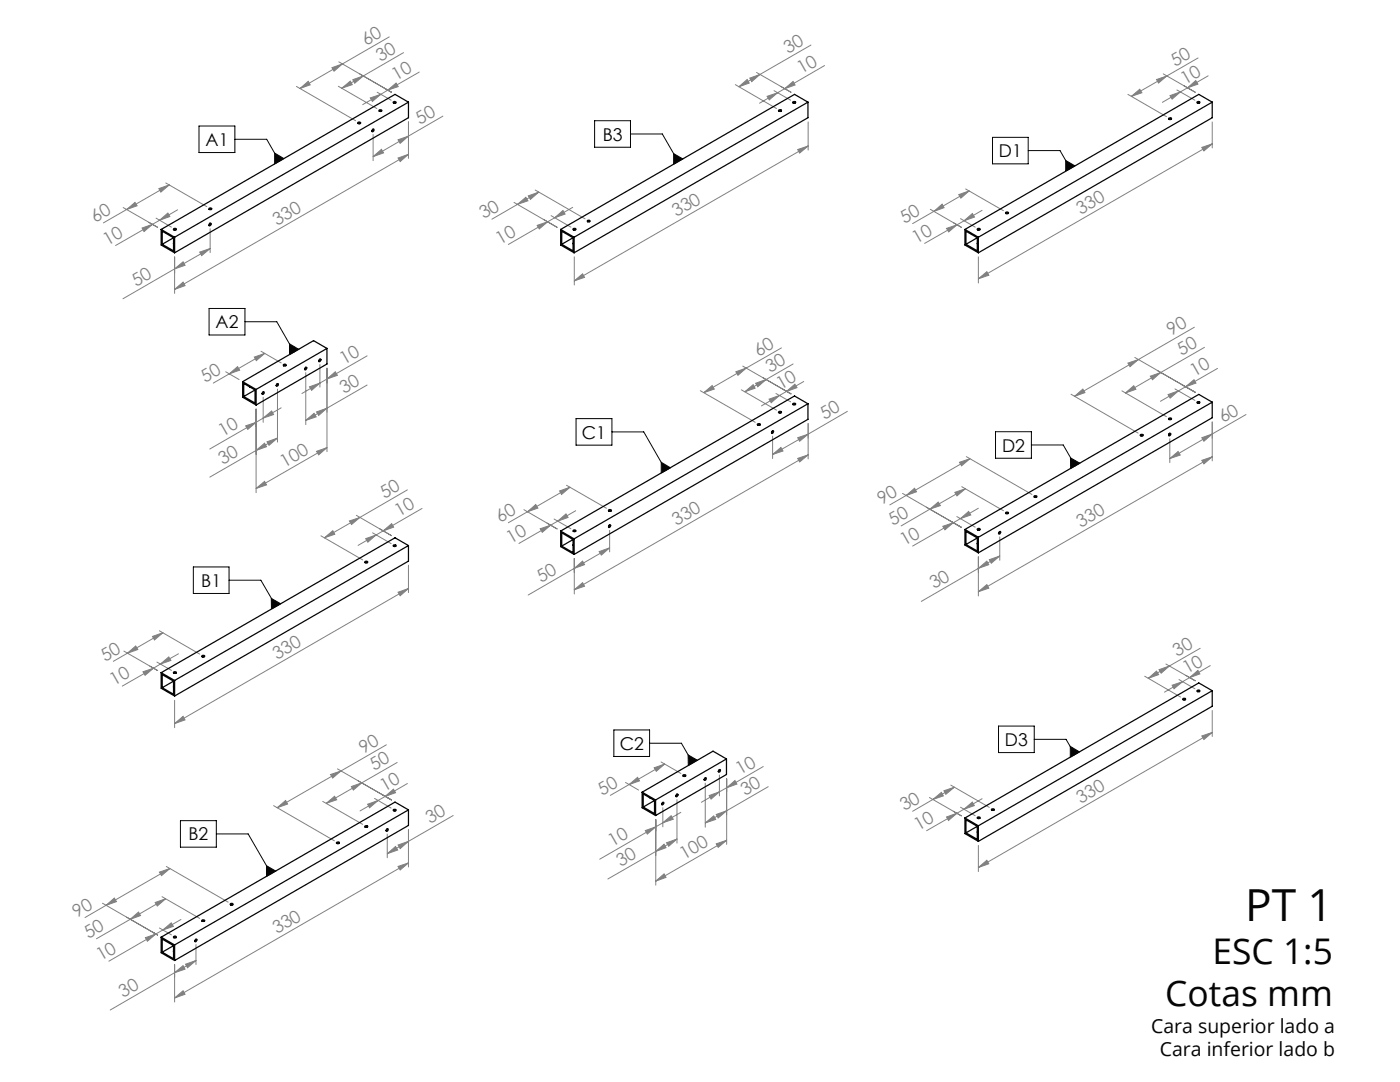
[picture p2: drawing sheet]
<svg xmlns="http://www.w3.org/2000/svg" width="279mm" height="216mm" viewBox="0 0 279 216" stroke-linecap="round" stroke-linejoin="round" font-family="sans-serif">
<!-- layer: Layer 1 -->
<g fill="none" stroke="#050504" stroke-width=".2">
<path d="M39.7 25.1h7.2v5.3h-7.2zM46.9 27.8h6.3l2.5 4.4M54.8 30.5l1.8 1.1-1.8 1.1zM118.7 24.1h7.1v5.3h-7.1zM125.8 26.7h6.4l3.2 5.5M134.4 30.6l1.9 1.1-1.9 1.1zM198.1 27.4h7.1v5.3h-7.1zM205.2 30h6.4l2 3.6M212.7 32l1.8 1.1-1.8 1zM41.7 61.6h7.2v5.2h-7.2zM48.9 64.2h6.3l3.5 6M57.8 68.6l1.8 1.1-1.8 1.1z"/>
<path d="M115 83.5h7.1v5.3h-7.1zM122.1 86.2h6.4l4.4 7.7M132 92.2l1.8 1.1-1.8 1.1zM198.7 86.1h7.1v5.3h-7.1zM205.8 88.8h6.4l2.4 4.2M213.6 91.4l1.9 1-1.8 1.1zM38.6 113.1h7.1v5.3h-7.1zM45.7 115.8h6.4l3 5.2M54.1 119.4l1.9 1.1-1.8 1zM122.5 145.7h7.1v5.2h-7.1zM129.6 148.3h6.4l2.2 3.9M137.3 150.6l1.9 1.1-1.8 1z"/>
<path d="M199.3 144.9h7.1v5.3h-7.1zM206.4 147.5h6.4l1.7 3.1M213.6 148.9l1.8 1.1-1.8 1.1zM36 163.8h7.2v5.2h-7.2zM43.2 166.4h6.3l4.6 7.9M53.2 172.7l1.8 1.1-1.8 1.1z"/>
</g>
<g fill="none" stroke="#808180" stroke-width=".2">
<path d="M59.2 17.2l11.8 6.9M59.9 17.7l1.6-1.5 .4 .7zM66.2 13.5l2.1-.7-1.6 1.4zM67.5 17.2l7.7 4.5M67.6 12.3l10.5 6.1-1.4-.8M68.2 17.6l1.7-1.4 .4 .7zM68.3 12.8l-8.4 4.9M70.4 15.9l2.1-.7-1.7 1.4zM72.5 15.2l-4.3 2.4M73.9 19.5l2.1-.7-1.7 1.4zM75.3 18.4l2.8 1.6M76 18.8l-3.6 2.1"/>
<path d="M77.4 18l1.6-1.4 .5 .7zM77.4 18l-1.4 .8M77.7 7.4l-9.4 5.4M80.5 10.5l-8 4.7M83.7 14.4l-6.3 3.6M146.7 16.9l8.3 4.8M147.5 17.3l1.6-1.4 .4 .7zM149.6 15.6l2.1-.8-1.7 1.5zM151 14.5l6.9 3.9M151.7 14.8l-4.2 2.5M153.1 19.2l2.1-.7-1.7 1.4zM154.5 18.1l3.3 1.9"/>
<path d="M155.2 18.5l-3.6 2.1M156.6 17.7l-1.4 .8M156.6 17.7l1.7-1.4 .4 .7zM161.8 9l-10.1 5.8M164.6 13.1l-8 4.6M225.1 18.8l7.7 4.5M225.8 19.2l1.7-1.4 .4 .7zM230.8 15.9l2.1-.7-1.7 1.4zM232.2 14.7l6.3 3.7-2.2-1.3M233.5 19.1l2.1-.8-1.7 1.5zM234.9 17.9l3.6 2.1M235.6 18.3l-3.6 2.1"/>
<path d="M237 17.5l1.6-1.4 .5 .7zM237 17.5l-1.4 .8M239.1 11.6l-13.3 7.6M241.1 15.1l-4.1 2.4M31.7 37.6l2.1-.7-1.7 1.4zM33.1 36.5l8.2 4.7M33.8 36.9l-13.2 7.6M74.5 31.2l1.6-1.4 .4 .7zM74.5 26.8v5.3M79.4 27.9l2.1-.7-1.6 1.4zM79.4 31.5l2.1-.7-1.6 1.4zM81.5 24.3v7.3"/>
<path d="M81.5 30.8l-46.7 26.9M88.4 23.2l-13.9 8M105.4 39.1l2.1-.8-1.6 1.5zM106.8 37.9l10 5.8M107.5 38.3l-4.2 2.5M159.2 29.8l2.1-.7-1.7 1.4zM161.3 24.3v5.6M161.3 29.1l-46.7 26.9M191.3 38.8l2.1-.7-1.6 1.4zM192.7 37.7l7.6 4.3M193.4 38.1l-7 4.1M239.8 29.4l2.1-.7-1.6 1.4z"/>
<path d="M241.9 24.3v5.2M241.9 28.7l-46.6 26.9M24.6 41.4l6.9 4-1.8-1M25.3 41.8l1.6-1.4 .5 .7zM28.4 45.5l2-.7-1.7 1.4zM31.1 43.5l3.1 1.8M31.8 43.9l-8.7 5.1M31.8 43.9l1.7-1.4 .4 .7zM34.8 57.7l1.7-1.4 .4 .7zM34.8 53.7l1.7-1.5 .4 .7zM34.8 51.3v7.3M34.8 53.7l-10.3 5.9"/>
<path d="M35.4 41.9l-3.6 2M39.9 50.3l2-.7-1.7 1.4zM41.9 45.6v4.8M41.9 49.6l-7.1 4.1M102.6 40.4l8.6 5-2.6-1.6M103.3 40.8l-5.1 2.9M103.3 40.8l1.6-1.4 .5 .7zM107.2 45l2.1-.7-1.7 1.4zM110 43l3.9 2.3M110.7 43.5l-9.2 5.3M110.7 43.5l1.7-1.5 .4 .7zM114.3 41.4l-3.6 2.1"/>
<path d="M114.6 56l1.7-1.4 .4 .7zM114.6 51.3v5.6M185.7 41.8l6.2 3.6M186.4 42.2l-4.3 2.4M186.4 42.2l1.6-1.5 .4 .7zM188.9 45.6l2.1-.7-1.7 1.4zM191.7 43.6l2.9 1.7M192.4 44.1l-7.9 4.5M192.4 44.1l1.7-1.5 .4 .7zM195.3 55.6l1.6-1.4 .4 .7zM195.3 51.3v5.2M196 42l-3.6 2.1"/>
<path d="M45 74.2l2.7 1.5M45.7 74.6l-3.1 1.8M45.7 74.6l1.7-1.4 .4 .7zM50.8 71.3l2-.8-1.7 1.5zM52.1 70.1l4 2.3M52.5 79.3v5M52.8 70.5l-7.1 4.1M55.4 77.6v10.6M61 74.4v10.3M61.8 77.2l2-.8-1.6 1.5zM63.8 72.7v4.6M63.8 76.4l-3.6 2.1"/>
<path d="M65.3 75.6l1.6-1.4 .4 .7zM65.3 73.5v16.6M73.3 71l-9.5 5.4M73.3 76.8l-12.3 7.1M139.8 78l10.9 6.3M140.5 78.3l1.6-1.4 .4 .7zM146.9 74.2l2-.8-1.6 1.5zM147.9 77.8l7.1 4M148.2 73.1l9.7 5.5-5.7-3.3M148.7 78.2l1.6-1.4 .4 .7zM148.9 73.4l-8.4 4.9M150.8 76.5l2.1-.8-1.7 1.5z"/>
<path d="M153.5 79.7l2.1-.8-1.7 1.5zM154.9 78.5l2.9 1.7M155.6 78.9l-3.6 2.1M156 69.4l-7.1 4M157 78.1l1.6-1.4 .5 .7zM158.3 72.6l-9.6 5.6M160.4 76.1l-4.8 2.8M213.7 78.7l13.4 7.7M214.4 79.1l1.7-1.5 .4 .7zM223.9 78l8.9 5.1M224.6 78.4l1.7-1.4 .4 .7zM225.1 72.5l2.1-.8-1.7 1.5z"/>
<path d="M226.5 71.3l12 7M227.2 71.7l-12.8 7.4M229.6 75.1l2.1-.8-1.7 1.5zM231 73.9l7.5 4.4M231.7 74.3l-7.1 4.1M233.1 78.7l2.1-.7-1.7 1.4zM234.5 77.6l4 2.3M235.2 78l-3.6 2.1M235.9 76.8l2.6 1.5M236.6 77.2l1.7-1.4 .4 .6zM238.4 65.3l-11.2 6.4M240.4 69.3l-8.7 5"/>
<path d="M243 73.5l-7.8 4.5M49 85l2.1-.7-1.6 1.4zM51.1 89.9l1.7-1.5 .4 .7zM51.1 97.5l1.7-1.4 .4 .7zM51.1 81.6v16.7M51.1 84.3l-9.2 5.3M51.1 89.9l-9.2 5.3M52.5 83.4l1.7-1.4 .4 .7zM52.5 83.4l-1.4 .9M53.3 88.2l2.1-.8-1.7 1.5zM55.4 87.4l-4.3 2.5M56.1 81.4l-3.6 2"/>
<path d="M61 83.9l1.7-1.4 .4 .7zM63.2 82.2l2.1-.8-1.7 1.5zM63.2 90.1l2.1-.8-1.7 1.5zM65.3 89.3l-14.2 8.2M81.3 97.7l-9.5 5.6M111.7 98l2.1-.8-1.7 1.5zM113.1 96.8l7.9 4.6M113.8 97.2l-12.3 7.1M154.2 90.7l1.6-1.4 .5 .7zM154.2 87v4.5M159.2 87.3l2.1-.7-1.7 1.4zM159.2 91.5l2.1-.7-1.7 1.4z"/>
<path d="M161.3 90.8l-46.7 26.9M161.3 84.5v7.1M161.3 86.6l-7.1 4.1M169.1 82.1l-7.8 4.5M180.1 98.5l11.8 6.7M180.8 98.9l1.7-1.5 .4 .7zM190.6 98.2l2-.7-1.6 1.4zM191.5 92.2l2.1-.7-1.7 1.5zM191.9 97.1l8.4 4.8M192.6 97.5l-7 4.1M192.9 91.1l13 7.6M193.6 91.5l-16 9.2"/>
<path d="M233.5 91.5l1.6-1.4 .4 .7zM233.5 87.6v4.7M239.8 87.3l2.1-.7-1.6 1.4zM239.8 91.9l2.1-.7-1.6 1.4zM241.9 84.2v7.8M241.9 91.2l-46.6 26.9M241.9 86.6l-8.4 4.9M248.7 82.7l-6.8 3.9M64.1 106.9l8.3 4.8M64.8 107.3l1.6-1.4 .4 .7zM69.7 104l2.1-.7-1.6 1.4zM71.1 102.8l7 4.1-2.3-1.4"/>
<path d="M71.8 103.3l-7 4M73 107.5l2.1-.8-1.7 1.5zM74.4 106.3l3.7 2.2M75.1 106.7l-3.6 2.1M76.5 105.9l1.7-1.4 .4 .7zM76.5 105.9l-1.4 .8M79.4 118.2l2.1-.8-1.6 1.5zM81.5 112.8v5.4M81.5 117.4l-46.7 27M84.2 101.5l-7.7 4.4M104.6 101.7l6.6 3.8-2-1.1M105.3 102.1l1.6-1.4 .4 .7z"/>
<path d="M107.8 105.5l2.1-.7-1.7 1.4zM110.6 103.6l3.3 1.9M111.3 104l-7.7 4.4M111.3 104l1.7-1.5 .4 .8zM114.6 113.4l1.7-1.4 .4 .7zM114.6 117.7l1.7-1.4 .4 .7zM114.6 111.4v7.1M114.9 101.9l-3.6 2.1M119.6 110.1l2.1-.8-1.7 1.5zM121.7 105.8v4.3M121.7 109.3l-16.3 9.4M185.6 101.6l-5.8 3.3"/>
<path d="M185.6 101.6l1.6-1.4 .5 .7zM188.2 105l2-.7-1.6 1.4zM190.9 103.1l3.7 2.1M191.7 103.5l-9.6 5.5M191.7 103.5l1.6-1.4 .4 .7zM195.3 101.4l-3.6 2.1M195.3 113.4l1.6-1.4 .4 .7zM195.3 118.1l1.6-1.4 .4 .7zM195.3 111.1v7.8M197.4 111.7l2.1-.8-1.7 1.5zM199.5 107.1v4.7M199.5 110.9l-15.6 9.1"/>
<path d="M24.7 129.9l6.8 3.9-1.6-.9M25.4 130.3l1.7-1.4 .4 .7zM28.5 134l2.1-.7-1.6 1.5zM30.4 127l2.1-.7-1.7 1.4zM30.6 133.3l-6.2 3.6M31.3 132.1l2.9 1.7M31.8 125.9l8.1 4.6M32 132.5l-1.4 .8M32 132.5l1.7-1.4 .4 .7zM32.5 126.3l-9.9 5.7M34.8 139.7v5.5M35.6 130.5l-3.6 2"/>
<path d="M228.5 134.9l7.1 4.2M229.2 135.4l1.6-1.5 .4 .7zM231.3 133.6l2.1-.7-1.7 1.4zM232.7 132.5l5.8 3.3-1.8-1M233.4 132.9l-4.2 2.5M233.9 136.7l2.1-.7-1.7 1.4zM235.3 135.6l3.2 1.8M236 136l-3.6 2.1M237.4 135.2l1.7-1.4 .4 .7zM237.4 135.2l-1.4 .8M239.5 129.4l-6.1 3.5M241.5 132.8l-4.1 2.4"/>
<path d="M34.8 144.4l1.7-1.5 .4 .7zM64.4 159.9l8 4.6M66 154.5l2-.7-1.6 1.5zM67.3 153.4l10.8 6.2M70.1 156.9l2.1-.7-1.7 1.4zM74.7 159.3l3.4 1.9M75.5 159.7l-3.6 2.1M76.9 158.9l1.6-1.4 .4 .7zM76.9 158.9l-1.4 .8M77.1 148.6l-21.8 12.6M79.3 152.1l-14.2 8.2M81.3 156.3l-4.4 2.6"/>
<path d="M124.8 156.1l2.6 1.5M125.5 156.6l1.7-1.5 .4 .7zM130.6 153.2l2-.7-1.6 1.4zM131.9 152l4 2.3M132.6 152.5l-10.8 6.2M135.1 159.6v8.6M140.7 156.3v8.8M141.5 158.7l2.1-.7-1.7 1.4zM143.6 154.7v4.1M143.6 158l-3.6 2.1M145 157.2l1.7-1.5 .4 .8zM145 155.4v13.1"/>
<path d="M145 157.2l-1.4 .8M152.3 153l-7.3 4.2M153.3 157l-8.3 4.8M185.5 159.1l6.4 3.7-1.7-.9M186.2 159.5l-4.1 2.4M186.2 159.5l1.7-1.4 .4 .7zM188.4 157.8l2.1-.7-1.7 1.4zM189.8 156.7l7.6 4.4M190.5 157.1l-4.3 2.4M196 159.4l-3.6 2.1M239.8 146.9l2.1-.8-1.6 1.5zM241.9 141.8v5.2"/>
<path d="M241.9 146.1l-46.6 27M31.8 174l2.1-.7-1.7 1.4zM32.3 178.9l7.6 4.4M33 179.3l-7 4.1M33.2 172.9l12.3 7.1M33.9 173.3l-12.7 7.4M54.6 160.8l12.1 7M55.3 161.2l1.7-1.5 .4 .7zM65.1 160.3l1.7-1.4 .4 .7zM73.4 160.5l2.1-.8-1.7 1.5zM77.3 170.3l1.6-1.4 .5 .7zM77.3 166.4v4.8"/>
<path d="M79.4 168.6l2.1-.7-1.6 1.4zM79.4 172.9l2.1-.7-1.6 1.4zM81.5 165.6v7.4M81.5 172.2l-46.7 26.9M81.5 167.9l-4.2 2.4M90.4 162.7l-8.9 5.2M128.8 165.7l2.1-.7-1.7 1.4zM130.9 169.9l1.6-1.5 .4 .7zM130.9 175.8l1.6-1.4 .4 .7zM130.9 163.5v13.1M130.9 169.9l-9.6 5.5M132.3 164.2l1.6-1.4 .5 .7z"/>
<path d="M132.3 161.2v3.8M132.3 164.2l-12.6 7.2M133 168.2l2.1-.8-1.7 1.5zM135.1 167.4l-4.2 2.5M135.9 162.1l-3.6 2.1M140.7 164.2l1.7-1.4 .4 .7zM142.9 162.5l2.1-.7-1.7 1.4zM142.9 168.4l2.1-.7-1.7 1.4zM145 167.7l-14.1 8.1M145 161.8l-4.3 2.4M188.9 163l2.1-.7-1.7 1.4zM191.7 161.1l2.9 1.7"/>
<path d="M192.4 161.5l-7.5 4.3M192.4 161.5l1.7-1.5 .3 .8zM195.3 173.1l1.6-1.4 .4 .7zM195.3 168.7v5.2M20.5 180.2l11 6.4-1.1-.6M21.2 180.7l-4.2 2.4M21.2 180.7l1.6-1.5 .4 .7zM26 183.4l-6.7 3.9M26 183.4l1.6-1.4 .4 .7zM29 187.1l2.1-.7-1.7 1.4zM31 180.1l2-.8-1.6 1.5zM31.1 186.4l-9.4 5.4"/>
<path d="M31.8 185.2l2.4 1.3M32.5 185.6l-1.4 .8M32.5 185.6l1.7-1.5 .4 .7zM34.8 194.1l1.7-1.4 .4 .7zM34.8 199.1l1.7-1.4 .4 .7zM34.8 192.5v7.4M34.8 194.1l-12.8 7.4M36.1 183.5l-3.6 2.1M37 192.4l2.1-.7-1.7 1.4zM39.1 188.5v4M39.1 191.7l-4.3 2.4"/>
</g>
<path d="M54.8 30.5l1.8 1.1-1.8 1.1zM57.8 68.6v2.2l1.8-1.1zM54.1 119.4l.1 2.1 1.8-1zM53.2 172.7v2.2l1.8-1.1zM134.4 30.6v2.2l1.9-1.1zM132 92.2v2.2l1.8-1.1zM137.3 150.6l.1 2.1 1.8-1zM212.7 32v2.1l1.8-1zM213.6 91.4l.1 2.1 1.8-1.1zM213.6 148.9v2.2l1.8-1.1z" fill="#050504"/>
<g fill="#808180">
<path d="M34.8 53.7l1.7-1.5 .4 .7zM39.9 50.3l2-.7-1.7 1.4zM49 85l2.1-.7-1.6 1.4zM52.5 83.4l1.7-1.4 .4 .7zM51.1 89.9l1.7-1.5 .4 .7zM53.3 88.2l2.1-.8-1.7 1.5zM51.1 97.5l1.7-1.4 .4 .7zM63.2 90.1l2.1-.8-1.7 1.5zM34.8 144.4l1.7-1.5 .4 .7zM79.4 118.2l2.1-.8-1.6 1.5zM34.8 194.1l1.7-1.4 .4 .7zM37 192.4l2.1-.7-1.7 1.4zM34.8 199.1l1.7-1.4 .4 .7zM79.4 172.9l2.1-.7-1.6 1.4zM114.6 56l1.7-1.4 .4 .7zM159.2 29.8l2.1-.7-1.7 1.4zM114.6 113.4l1.7-1.4 .4 .7zM119.6 110.1l2.1-.8-1.7 1.5zM114.6 117.7l1.7-1.4 .4 .7zM159.2 91.5l2.1-.7-1.7 1.4zM128.8 165.7l2.1-.7-1.7 1.4zM132.3 164.2l1.6-1.4 .5 .7zM130.9 169.9l1.6-1.5 .4 .7zM133 168.2l2.1-.8-1.7 1.5zM130.9 175.8l1.6-1.4 .4 .7zM142.9 168.4l2.1-.7-1.7 1.4zM195.3 55.6l1.6-1.4 .4 .7zM239.8 29.4l2.1-.7-1.6 1.4zM195.3 113.4l1.6-1.4 .4 .7zM197.4 111.7l2.1-.8-1.7 1.5zM195.3 118.1l1.6-1.4 .4 .7zM239.8 91.9l2.1-.7-1.6 1.4zM195.3 173.1l1.6-1.4 .4 .7zM239.8 146.9l2.1-.8-1.6 1.5z"/>
<path d="M28.4 45.5l2-.7-1.7 1.4zM31.8 43.9l1.7-1.4 .4 .7zM25.3 41.8l1.6-1.4 .5 .7zM31.7 37.6l2.1-.7-1.7 1.4zM45.7 74.6l1.7-1.4 .4 .7zM50.8 71.3l2-.8-1.7 1.5zM28.5 134l2.1-.7-1.6 1.5zM32 132.5l1.7-1.4 .4 .7zM25.4 130.3l1.7-1.4 .4 .7zM30.4 127l2.1-.7-1.7 1.4zM29 187.1l2.1-.7-1.7 1.4zM32.5 185.6l1.7-1.5 .4 .7zM26 183.4l1.6-1.4 .4 .7zM31 180.1l2-.8-1.6 1.5zM21.2 180.7l1.6-1.5 .4 .7zM31.8 174l2.1-.7-1.7 1.4zM107.2 45l2.1-.7-1.7 1.4zM110.7 43.5l1.7-1.5 .4 .7zM103.3 40.8l1.6-1.4 .5 .7zM105.4 39.1l2.1-.8-1.6 1.5zM107.8 105.5l2.1-.7-1.7 1.4zM111.3 104l1.7-1.5 .4 .8zM105.3 102.1l1.6-1.4 .4 .7zM111.7 98l2.1-.8-1.7 1.5zM125.5 156.6l1.7-1.5 .4 .7zM130.6 153.2l2-.7-1.6 1.4zM188.9 45.6l2.1-.7-1.7 1.4zM192.4 44.1l1.7-1.5 .4 .7zM186.4 42.2l1.6-1.5 .4 .7zM191.3 38.8l2.1-.7-1.6 1.4zM188.2 105l2-.7-1.6 1.4zM191.7 103.5l1.6-1.4 .4 .7zM185.6 101.6l1.6-1.4 .5 .7zM190.6 98.2l2-.7-1.6 1.4zM180.8 98.9l1.7-1.5 .4 .7zM191.5 92.2l2.1-.7-1.7 1.5zM188.9 163l2.1-.7-1.7 1.4zM192.4 161.5l1.7-1.5 .3 .8zM186.2 159.5l1.7-1.4 .4 .7zM188.4 157.8l2.1-.7-1.7 1.4z"/>
<path d="M66.2 13.5l2.1-.7-1.6 1.4zM59.9 17.7l1.6-1.5 .4 .7zM70.4 15.9l2.1-.7-1.7 1.4zM68.2 17.6l1.7-1.4 .4 .7zM79.4 27.9l2.1-.7-1.6 1.4zM74.5 31.2l1.6-1.4 .4 .7zM79.4 31.5l2.1-.7-1.6 1.4zM34.8 57.7l1.7-1.4 .4 .7zM77.4 18l1.6-1.4 .5 .7zM73.9 19.5l2.1-.7-1.7 1.4zM65.3 75.6l1.6-1.4 .4 .7zM61.8 77.2l2-.8-1.6 1.5zM63.2 82.2l2.1-.8-1.7 1.5zM61 83.9l1.7-1.4 .4 .7zM76.5 105.9l1.7-1.4 .4 .7zM73 107.5l2.1-.8-1.7 1.5zM69.7 104l2.1-.7-1.6 1.4zM64.8 107.3l1.6-1.4 .4 .7zM76.9 158.9l1.6-1.4 .4 .7zM73.4 160.5l2.1-.8-1.7 1.5zM70.1 156.9l2.1-.7-1.7 1.4zM65.1 160.3l1.7-1.4 .4 .7zM66 154.5l2-.7-1.6 1.5zM55.3 161.2l1.7-1.5 .4 .7zM79.4 168.6l2.1-.7-1.6 1.4zM77.3 170.3l1.6-1.4 .5 .7zM156.6 17.7l1.7-1.4 .4 .7zM153.1 19.2l2.1-.7-1.7 1.4zM149.6 15.6l2.1-.8-1.7 1.5zM147.5 17.3l1.6-1.4 .4 .7zM157 78.1l1.6-1.4 .5 .7zM153.5 79.7l2.1-.8-1.7 1.5zM150.8 76.5l2.1-.8-1.7 1.5zM148.7 78.2l1.6-1.4 .4 .7zM146.9 74.2l2-.8-1.6 1.5zM140.5 78.3l1.6-1.4 .4 .7zM159.2 87.3l2.1-.7-1.7 1.4zM154.2 90.7l1.6-1.4 .5 .7zM145 157.2l1.7-1.5 .4 .8zM141.5 158.7l2.1-.7-1.7 1.4zM142.9 162.5l2.1-.7-1.7 1.4zM140.7 164.2l1.7-1.4 .4 .7zM237 17.5l1.6-1.4 .5 .7zM233.5 19.1l2.1-.8-1.7 1.5zM230.8 15.9l2.1-.7-1.7 1.4zM225.8 19.2l1.7-1.4 .4 .7zM236.6 77.2l1.7-1.4 .4 .6zM233.1 78.7l2.1-.7-1.7 1.4zM229.6 75.1l2.1-.8-1.7 1.5zM224.6 78.4l1.7-1.4 .4 .7zM225.1 72.5l2.1-.8-1.7 1.5zM214.4 79.1l1.7-1.5 .4 .7zM239.8 87.3l2.1-.7-1.6 1.4zM233.5 91.5l1.6-1.4 .4 .7zM237.4 135.2l1.7-1.4 .4 .7zM233.9 136.7l2.1-.7-1.7 1.4zM231.3 133.6l2.1-.7-1.7 1.4zM229.2 135.4l1.6-1.5 .4 .7z"/>
</g>
<g fill="none" stroke="#050504" stroke-width=".25">
<path d="M71.4 24.4a.33 .33 0 0 1 .6 .2 .31 .31 0 0 1-.4 .1 .31 .31 0 0 1-.2-.3zM71.5 24.7h.4M71.8 24.6l-.1 .1M71.9 24.6l-.1 .1M74.3 25.9l.2-.2a.29 .29 0 0 1 .1 .4 .29 .29 0 0 1-.3 .1zM74.4 25.8l-.2 .3M75.7 21.9l.5 .1a.25 .25 0 0 1-.3 .3 .25 .25 0 0 1-.2-.4zM75.7 22.2h.4M78.5 20.3a.27 .27 0 0 1 .3-.1 .27 .27 0 0 1 .2 .4h-.4zM78.6 20.6h.4M81.5 20.4l-46.7 26.9M81.5 20.4v3.1l-46.7 26.9"/>
<path d="M81.5 20.4l-2.7-1.6-46.6 27M155.5 21.9a.25 .25 0 0 1 .3-.1 .25 .25 0 0 1 .1 .4 .25 .25 0 0 1-.4 .1 .25 .25 0 0 1 0-.4zM155.5 22.2h.4M158.2 20.3a.33 .33 0 0 1 .6 .2 .31 .31 0 0 1-.4 .1 .31 .31 0 0 1-.2-.3zM158.3 20.6h.4M161.2 20.4l-46.6 26.9M161.2 20.4l-2.6-1.6-46.7 27M161.2 20.4v3.1l-46.6 26.9M233.2 23.6a.26 .26 0 0 1 .3-.1 .26 .26 0 0 1 .2 .3h-.4zM233.3 23.8h.4M238.9 20.3a.27 .27 0 0 1 .3-.1 .27 .27 0 0 1 .2 .4h-.4zM239 20.6h.4"/>
<path d="M241.9 20.4l-46.6 26.9M241.9 20.4l-2.7-1.6-46.6 27M241.9 20.4v3.1l-46.6 26.9M32.2 45.8v3.1l2.6 1.5M32.2 45.8l2.6 1.5M34.6 45.7a.26 .26 0 0 1 .4-.2 .26 .26 0 0 1 .1 .4h-.4zM34.6 48.5v.1M34.6 47.4l-2.2-1.3v2.6M34.6 47.4v2.7l-2.2-1.4M34.6 47.4l-2.2 1.3M34.7 45.9h.4M34.8 47.3v3.1"/>
<path d="M41.7 41.6a.27 .27 0 0 1 .3-.1 .27 .27 0 0 1 .2 .3h-.4zM41.8 41.8h.4M41.8 44.7h.1M41.8 44.6l.1-.1a.24 .24 0 0 1 .2 .4 .24 .24 0 0 1-.4 0zM41.9 44.5l-.2 .4M41.9 44.6h-.1M111.9 45.8v3.1l2.7 1.5M111.9 45.8l2.7 1.5M114.4 48.5v.1M114.4 47.4v2.7l-2.3-1.4M114.4 47.4l-2.3-1.3v2.6M114.4 47.4l-2.3 1.3"/>
<path d="M114.4 45.6l.5 .1a.25 .25 0 0 1-.3 .2 .25 .25 0 0 1-.2-.3zM114.4 45.9h.5M114.6 47.3v3.1M117.3 44l.4 .1a.25 .25 0 0 1-.2 .2 .25 .25 0 0 1-.2-.3zM117.3 44.2h.4M192.6 45.8v3.1l2.7 1.5M192.6 45.8l2.7 1.5M195 48.5v.1M195 47.4v2.7l-2.2-1.4M195 47.4l-2.2-1.3v2.6M195 47.4l-2.2 1.3M195.1 45.6a.25 .25 0 0 1 .3-.1 .25 .25 0 0 1 .1 .4 .25 .25 0 0 1-.3 0 .25 .25 0 0 1-.1-.3z"/>
<path d="M195.1 45.9h.4M195.3 47.3v3.1M200.7 42.4a.27 .27 0 0 1 .3-.1 .27 .27 0 0 1 .2 .3h-.4zM200.8 42.6h.4M48.4 76.2v3.1l2.7 1.5M48.4 76.2l2.7 1.5M49.8 77.2l.1 .1M50.9 77.8v2.6l-2.3-1.3M50.9 77.8l-2.3-1.3v2.6M50.9 77.8l-2.3 1.3M51.1 77.7v3.1M52.4 78.3l.1-.1a.22 .22 0 0 1 .2 .3 .22 .22 0 0 1-.4 .1z"/>
<path d="M52.5 78.2l-.2 .4M55.2 76.7l.1-.1a.25 .25 0 0 1 .3 .3 .25 .25 0 0 1-.3 .2l-.2-.1zM55.3 76.5l-.2 .4M56.6 72.7a.25 .25 0 0 1 .3-.1 .25 .25 0 0 1 .1 .4h-.4zM56.6 73h.4M60.9 73.4l.1-.1a.22 .22 0 0 1 .1 .3 .22 .22 0 0 1-.3 .1zM61 73.3l-.2 .4M63.8 71.7a.25 .25 0 0 1 .2 .3 .25 .25 0 0 1-.4 .1zM63.8 71.7l-.2 .3M65.3 69.5l-14.2 8.2M65.3 69.5l-2.7-1.5-14.2 8.2M65.3 69.5v3.1l-14.2 8.2"/>
<path d="M151.2 84.6a.27 .27 0 0 1 .3-.1 .27 .27 0 0 1 .2 .3l-.4 .1zM151.2 84.8h.5M151.5 84.8h.1M154.1 86l.2-.1a.29 .29 0 0 1 0 .4 .29 .29 0 0 1-.3 .1zM154.2 86l-.2 .4M155.4 82.2a.26 .26 0 0 1 .3-.1 .26 .26 0 0 1 .2 .3h-.4zM155.5 82.4h.4M158.3 80.5a.25 .25 0 0 1 .3-.1 .25 .25 0 0 1 .1 .3 .25 .25 0 0 1-.3 .1 .25 .25 0 0 1-.1-.3zM158.3 80.7h.4M161.2 80.6v3.1l-46.6 26.9M161.2 80.6l-46.6 26.9M161.2 80.6l-2.6-1.6-46.7 27"/>
<path d="M206.4 98.9l.5 .1a.28 .28 0 0 1-.3 .3 .28 .28 0 0 1-.2-.3zM206.4 99.2h.5M227.6 86.8a.26 .26 0 0 1 .3-.2 .26 .26 0 0 1 .2 .4h-.5zM227.6 87h.5M233.2 83.5a.27 .27 0 0 1 .4-.1 .27 .27 0 0 1 .1 .3h-.4zM233.3 83.7h.4M233.3 86.6h.1M233.4 86.5a.24 .24 0 0 1 .2 .3 .24 .24 0 0 1-.4 0zM233.4 86.5l-.2 .3M233.4 86.5h.1M239 80.2l.5 .1a.28 .28 0 0 1-.3 .2 .28 .28 0 0 1-.3-.2zM239 80.4h.4"/>
<path d="M241.9 80.3v3.1l-46.6 26.9M241.9 80.3l-46.6 26.9M241.9 80.3l-2.7-1.6-46.6 27M72.8 112.1a.33 .33 0 0 1 .6 .1 .31 .31 0 0 1-.4 .1 .31 .31 0 0 1-.2-.2zM72.9 112.3h.4M78.6 108.8h.4a.27 .27 0 0 1-.3 .3 .27 .27 0 0 1-.2-.3zM78.6 109h.4M81.5 108.9v3.1l-46.7 26.9M81.5 108.9l-46.7 26.9M81.5 108.9l-2.7-1.6-46.6 26.9M111.9 106v3.1l2.7 1.5M111.9 106l2.7 1.5"/>
<path d="M114.4 105.9a.26 .26 0 0 1 .3-.2 .26 .26 0 0 1 .2 .3h-.5zM114.4 108.7v.2M114.4 107.7v2.6l-2.3-1.3M114.4 107.7l-2.3-1.4v2.7M114.4 107.7l-2.3 1.3M114.4 106h.5M114.6 107.5v3.1M121.5 101.8a.27 .27 0 0 1 .3-.1 .27 .27 0 0 1 .1 .3h-.3zM121.5 102h.4M121.6 104.8l.1-.1a.27 .27 0 0 1 .1 .4 .27 .27 0 0 1-.3 .1zM121.6 104.8v.1M121.7 104.7l-.2 .4"/>
<path d="M121.7 104.8h-.1M192.6 105.7v3.1l2.7 1.5M192.6 105.7l2.7 1.5M195 105.5a.26 .26 0 0 1 .4-.1 .26 .26 0 0 1 .1 .3l-.3 .1zM195 108.4v.1M195 107.3v2.7l-2.2-1.4M195 107.3l-2.2-1.3v2.6M195 107.3l-2.2 1.3M195.1 105.7h.4M195.3 107.2v3.1M199.3 106.2l.3-.2a.25 .25 0 0 1 0 .4 .25 .25 0 0 1-.3 0zM199.5 106.1l-.2 .3"/>
<path d="M200.7 102.3a.26 .26 0 0 1 .3-.2 .26 .26 0 0 1 .2 .4h-.4zM200.8 102.5h.4M32.2 134.2v3.1l2.6 1.6M32.2 134.2l2.6 1.6M34.6 134.1a.27 .27 0 0 1 .4-.1 .27 .27 0 0 1 .1 .3h-.4zM34.6 137v.1M34.6 135.9l-2.2-1.3v2.6M34.6 135.9v2.6l-2.2-1.3M34.6 135.9l-2.2 1.3M34.7 134.3h.4M34.8 135.8v3.1M40.3 130.9a.32 .32 0 0 1 .3-.2 .32 .32 0 0 1 .2 .3 .32 .32 0 0 1-.3 .1 .32 .32 0 0 1-.2-.2z"/>
<path d="M40.3 131.1h.5M236.1 139.4h.5a.25 .25 0 0 1-.3 .3 .25 .25 0 0 1-.2-.3zM236.1 139.6h.5M238.9 137.8a.27 .27 0 0 1 .3-.1 .27 .27 0 0 1 .2 .3h-.4zM239 138h.4M241.9 137.8v3.1l-46.6 27M241.9 137.8l-46.6 27M241.9 137.8l-2.7-1.5-46.6 26.9M128.2 158.1v3.1l2.6 1.5M128.2 158.1l2.6 1.5M129.6 159.1l.1 .1M130.6 159.7v2.6l-2.2-1.3"/>
<path d="M130.6 159.7l-2.2-1.3v2.6M130.6 159.7l-2.2 1.3M130.8 159.6v3.1M135 158.5h.1a.23 .23 0 0 1 .1 .3 .23 .23 0 0 1-.3 0zM135.1 158.5l-.2 .3M136.3 154.7l.2-.1a.25 .25 0 0 1 .3 0 .25 .25 0 0 1 0 .4 .25 .25 0 0 1-.4-.1zM136.4 154.9h.4M140.6 155.3l.1-.1a.22 .22 0 0 1 .2 .3 .22 .22 0 0 1-.4 .1zM140.7 155.2l-.2 .4M143.4 153.7l.1-.1a.26 .26 0 0 1 .3 .3 .26 .26 0 0 1-.4 .2zM143.6 153.6l-.2 .3M145 151.4l-14.2 8.2"/>
<path d="M145 151.4l-2.7-1.5-14.1 8.2M145 151.4v3.1l-14.2 8.2M67.2 168.1a.26 .26 0 0 1 .3-.1 .26 .26 0 0 1 .2 .3h-.5zM67.2 168.3h.5M72.8 164.8a.33 .33 0 0 1 .6 .2 .31 .31 0 0 1-.4 .1 .31 .31 0 0 1-.2-.3zM72.9 165.1h.4M77.2 165.4l.2-.1a.29 .29 0 0 1 0 .4 .29 .29 0 0 1-.3 .1zM77.3 165.4l-.3 .3M78.6 161.5l.4 .1a.27 .27 0 0 1-.3 .2 .27 .27 0 0 1-.2-.2zM78.6 161.8h.4M81.5 161.6v3.1l-46.7 27M81.5 161.6l-46.7 27"/>
<path d="M81.5 161.6l-2.7-1.6-46.6 27M132.2 160.1a.25 .25 0 0 1 .3 .3 .25 .25 0 0 1-.3 .2l-.2-.1zM132.2 160.1l-.2 .4M192.6 163.2v3.1l2.7 1.6M192.6 163.2l2.7 1.6M195 166v.1M195 164.9v2.6l-2.2-1.3M195 164.9l-2.2-1.3v2.6M195 164.9l-2.2 1.3M195.1 163a.25 .25 0 0 1 .3 0 .25 .25 0 0 1 .1 .3 .25 .25 0 0 1-.3 .1 .25 .25 0 0 1-.1-.4zM195.1 163.3h.4M195.3 164.8v3.1"/>
<path d="M197.9 161.5a.32 .32 0 0 1 .3-.1 .32 .32 0 0 1 .2 .2 .32 .32 0 0 1-.3 .1 .32 .32 0 0 1-.2-.2zM197.9 161.7h.5M32.2 187v3.1l2.6 1.6M32.2 187l2.6 1.6M34.6 186.9a.27 .27 0 0 1 .4-.1 .27 .27 0 0 1 .1 .3h-.4zM34.6 189.8v.1M34.6 188.7l-2.2-1.3v2.6M34.6 188.7v2.6l-2.2-1.3M34.6 188.7l-2.2 1.3M34.7 187.1h.4M34.8 188.6v3.1M38.9 187.6l.2-.2a.24 .24 0 0 1 .1 .3 .24 .24 0 0 1-.3 .1z"/>
<path d="M39.1 187.4l-.2 .4M40.3 183.6a.32 .32 0 0 1 .3-.1 .32 .32 0 0 1 .2 .3 .32 .32 0 0 1-.3 .1 .32 .32 0 0 1-.2-.3zM40.3 183.8h.5M46 180.4a.28 .28 0 0 1 .3-.2 .28 .28 0 0 1 .2 .3 .3 .3 0 0 1-.3 .1 .3 .3 0 0 1-.2-.2zM46 180.5h.5"/>
</g>
<text font-size="8.8" fill="#050504" x="248.5" y="183.9">PT 1</text>
<g font-size="7.1" fill="#050504">
<text x="242" y="192.3">ESC 1:5</text>
<text x="232.6" y="200.8">Cotas mm</text>
</g>
<g font-size="3.9" fill="#050504">
<text x="229.7" y="206.1">Cara superior lado a</text>
<text x="231.5" y="210.8">Cara inferior lado b</text>
</g>
<g font-size="3.5" fill="#808180">
<text x="73.1" y="9.1" transform="rotate(-30 73.1 9.1)">60</text>
<text x="157.3" y="10.8" transform="rotate(-30 157.3 10.8)">30</text>
<text x="75.9" y="12.3" transform="rotate(-30 75.9 12.3)">30</text>
<text x="79.1" y="16.1" transform="rotate(-30 79.1 16.1)">10</text>
<text x="160" y="14.9" transform="rotate(-30 160 14.9)">10</text>
<text x="234.5" y="13.3" transform="rotate(-30 234.5 13.3)">50</text>
<text x="236.5" y="16.9" transform="rotate(-30 236.5 16.9)">10</text>
<text x="83.8" y="24.9" transform="rotate(-30 83.8 24.9)">50</text>
<text x="19" y="44.5" transform="rotate(-30 19 44.5)">60</text>
<text x="55.3" y="45.1" transform="rotate(-30 55.3 45.1)">330</text>
<text x="96.6" y="43.8" transform="rotate(-30 96.6 43.8)">30</text>
<text x="135" y="43.4" transform="rotate(-30 135 43.4)">330</text>
<text x="180.5" y="44.7" transform="rotate(-30 180.5 44.7)">50</text>
<text x="215.7" y="43" transform="rotate(-30 215.7 43)">330</text>
<text x="21.5" y="49.1" transform="rotate(-30 21.5 49.1)">10</text>
<text x="99.8" y="48.8" transform="rotate(-30 99.8 48.8)">10</text>
<text x="182.9" y="48.6" transform="rotate(-30 182.9 48.6)">10</text>
<text x="27.1" y="57.2" transform="rotate(-30 27.1 57.2)">50</text>
<text x="151.4" y="71.2" transform="rotate(-30 151.4 71.2)">60</text>
<text x="233.8" y="67.1" transform="rotate(-30 233.8 67.1)">90</text>
<text x="235.8" y="71.1" transform="rotate(-30 235.8 71.1)">50</text>
<text x="41" y="76.5" transform="rotate(-30 41 76.5)">50</text>
<text x="68.7" y="72.8" transform="rotate(-30 68.7 72.8)">10</text>
<text x="153.7" y="74.4" transform="rotate(-30 153.7 74.4)">30</text>
<text x="155.8" y="77.9" transform="rotate(-30 155.8 77.9)">10</text>
<text x="238.4" y="75.3" transform="rotate(-30 238.4 75.3)">10</text>
<text x="68.7" y="78.6" transform="rotate(-30 68.7 78.6)">30</text>
<text x="164.5" y="83.8" transform="rotate(-30 164.5 83.8)">50</text>
<text x="44.4" y="87.2" transform="rotate(-30 44.4 87.2)">10</text>
<text x="244.1" y="84.5" transform="rotate(-30 244.1 84.5)">60</text>
<text x="44.4" y="92.8" transform="rotate(-30 44.4 92.8)">30</text>
<text x="56.8" y="93.3" transform="rotate(-30 56.8 93.3)">100</text>
<text x="76.7" y="99.5" transform="rotate(-30 76.7 99.5)">50</text>
<text x="176" y="100.8" transform="rotate(-30 176 100.8)">90</text>
<text x="79.6" y="103.2" transform="rotate(-30 79.6 103.2)">10</text>
<text x="99.8" y="104.4" transform="rotate(-30 99.8 104.4)">60</text>
<text x="135" y="105" transform="rotate(-30 135 105)">330</text>
<text x="178.2" y="105" transform="rotate(-30 178.2 105)">50</text>
<text x="215.7" y="105.4" transform="rotate(-30 215.7 105.4)">330</text>
<text x="102" y="108.5" transform="rotate(-30 102 108.5)">10</text>
<text x="180.5" y="109" transform="rotate(-30 180.5 109)">10</text>
<text x="108" y="116.3" transform="rotate(-30 108 116.3)">50</text>
<text x="186.4" y="117.6" transform="rotate(-30 186.4 117.6)">30</text>
<text x="55.3" y="131.7" transform="rotate(-30 55.3 131.7)">330</text>
<text x="235" y="131.1" transform="rotate(-30 235 131.1)">30</text>
<text x="21" y="132" transform="rotate(-30 21 132)">50</text>
<text x="22.8" y="137" transform="rotate(-30 22.8 137)">10</text>
<text x="236.9" y="134.6" transform="rotate(-30 236.9 134.6)">10</text>
<text x="72.5" y="150.4" transform="rotate(-30 72.5 150.4)">90</text>
<text x="74.7" y="153.9" transform="rotate(-30 74.7 153.9)">50</text>
<text x="147.7" y="154.7" transform="rotate(-30 147.7 154.7)">10</text>
<text x="76.7" y="158.1" transform="rotate(-30 76.7 158.1)">10</text>
<text x="120.2" y="158.8" transform="rotate(-30 120.2 158.8)">50</text>
<text x="148.7" y="158.8" transform="rotate(-30 148.7 158.8)">30</text>
<text x="180.5" y="161.9" transform="rotate(-30 180.5 161.9)">30</text>
<text x="215.7" y="160.4" transform="rotate(-30 215.7 160.4)">330</text>
<text x="85.9" y="164.5" transform="rotate(-30 85.9 164.5)">30</text>
<text x="183.3" y="165.8" transform="rotate(-30 183.3 165.8)">10</text>
<text x="122.3" y="169.1" transform="rotate(-30 122.3 169.1)">10</text>
<text x="123.9" y="173" transform="rotate(-30 123.9 173)">30</text>
<text x="136.5" y="171.7" transform="rotate(-30 136.5 171.7)">100</text>
<text x="15.3" y="183.1" transform="rotate(-30 15.3 183.1)">90</text>
<text x="17.6" y="187.4" transform="rotate(-30 17.6 187.4)">50</text>
<text x="20.1" y="191.8" transform="rotate(-30 20.1 191.8)">10</text>
<text x="55.3" y="186.4" transform="rotate(-30 55.3 186.4)">330</text>
<text x="24.6" y="199.1" transform="rotate(-30 24.6 199.1)">30</text>
</g>
<g font-size="3.5" fill="#050504">
<text x="41" y="29.1">A1</text>
<text x="120.3" y="28">B3</text>
<text x="199.4" y="31.4">D1</text>
<text x="43" y="65.5">A2</text>
<text x="116.1" y="87.5">C1</text>
<text x="200" y="90.1">D2</text>
<text x="40.2" y="117.1">B1</text>
<text x="123.7" y="149.6">C2</text>
<text x="200.6" y="148.8">D3</text>
<text x="37.6" y="167.7">B2</text>
</g>
</svg>
